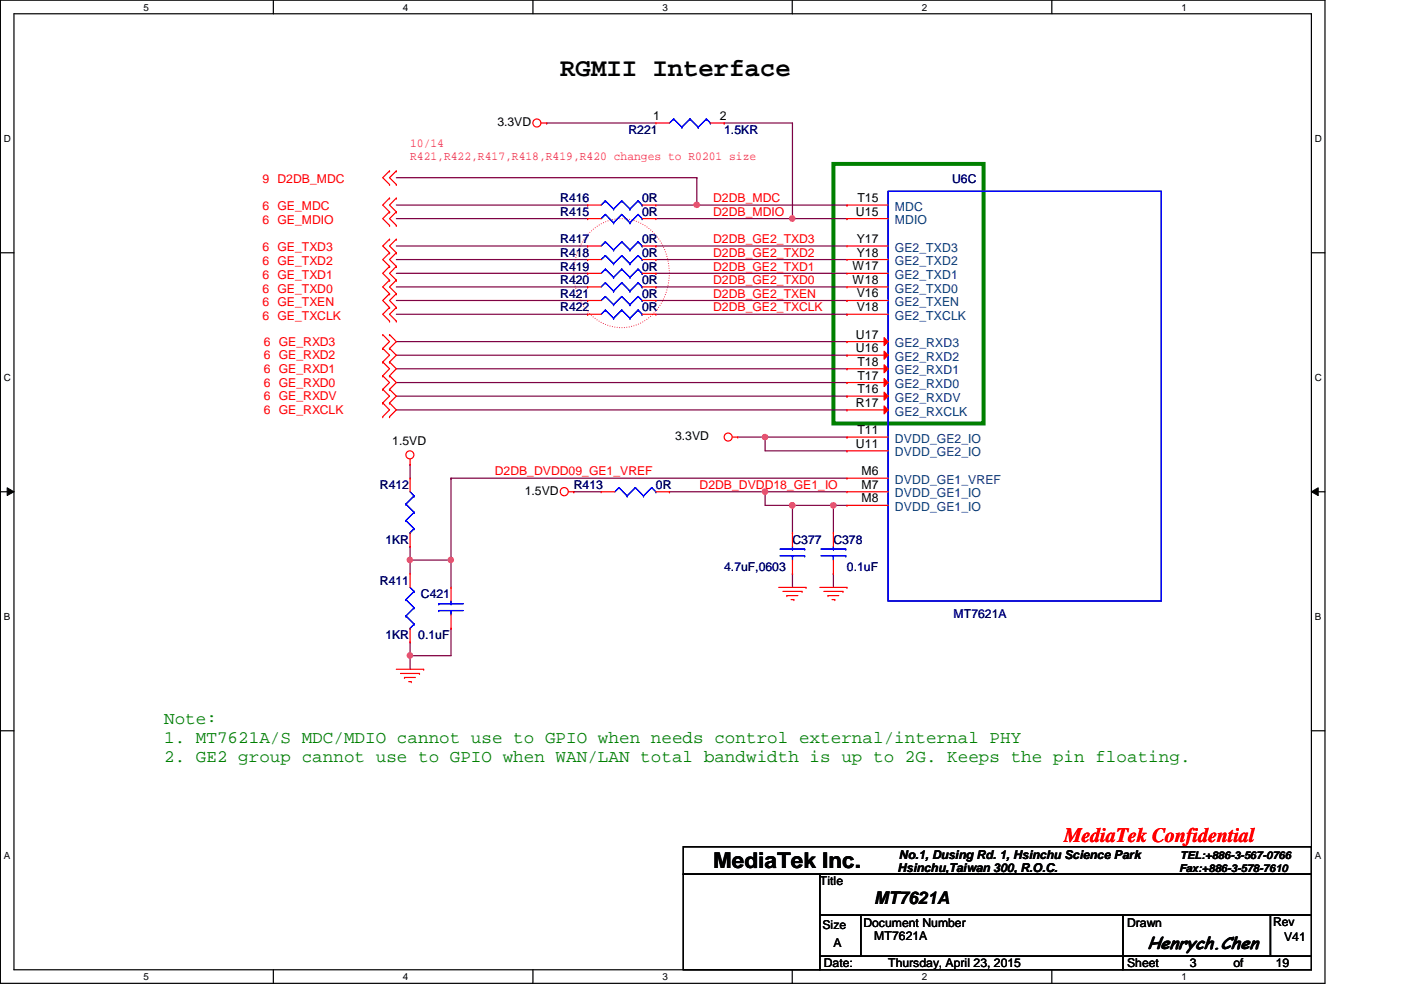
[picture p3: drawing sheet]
<svg xmlns="http://www.w3.org/2000/svg" width="297mm" height="210mm" viewBox="0 0 297 210" stroke-linecap="round" stroke-linejoin="round" font-family="sans-serif">
<path d="M.1 0h280.8v208.5h-280.8zM3 2.9h275v202.7h-275z" fill="none" stroke="#000" stroke-width=".25"/>
<g fill="#fff">
<path d="M30.4 .3h1.2v2.4h-1.2z"/>
<path d="M30.4 205.9h1.2v2.3h-1.2z"/>
</g>
<path d="M58 0v2.9M58 205.6v2.9" fill="none" stroke="#000" stroke-width=".25"/>
<g fill="#fff">
<path d="M85.4 .3h1.2v2.4h-1.2z"/>
<path d="M85.4 205.9h1.2v2.3h-1.2z"/>
</g>
<path d="M113 0v2.9M113 205.6v2.9" fill="none" stroke="#000" stroke-width=".25"/>
<g fill="#fff">
<path d="M140.5 .3h1.1v2.4h-1.1z"/>
<path d="M140.5 205.9h1.1v2.3h-1.1z"/>
</g>
<path d="M168 0v2.9M168 205.6v2.9" fill="none" stroke="#000" stroke-width=".25"/>
<g fill="#fff">
<path d="M195.4 .3h1.2v2.4h-1.2z"/>
<path d="M195.4 205.9h1.2v2.3h-1.2z"/>
</g>
<path d="M223 0v2.9M223 205.6v2.9" fill="none" stroke="#000" stroke-width=".25"/>
<g fill="#fff">
<path d="M250.5 .3h1.1v2.4h-1.1z"/>
<path d="M250.5 205.9h1.1v2.3h-1.1z"/>
<path d="M.8 28.2h1.5v2.4h-1.5z"/>
<path d="M278.8 28.2h1.4v2.4h-1.4z"/>
<path d="M.8 78.9h1.5v2.3h-1.5z"/>
<path d="M278.8 78.9h1.4v2.3h-1.4z"/>
</g>
<path d="M.1 53.6h2.9M278 53.6h2.9" fill="none" stroke="#000" stroke-width=".25"/>
<g fill="#fff">
<path d="M.8 129.6h1.4v2.3h-1.4z"/>
<path d="M278.8 129.6h1.3v2.3h-1.3z"/>
</g>
<path d="M.1 104.3h2.9M278 104.3h2.9" fill="none" stroke="#000" stroke-width=".25"/>
<path d="M1.5 103.4l1.5 .9-1.5 .8zM278 104.3l1.5-.9v1.7z" fill="#000"/>
<path d="M1.5 103.4l1.5 .9-1.5 .8zM278 104.3l1.5-.9v1.7z" fill="none" stroke="#000" stroke-width=".21"/>
<g fill="#fff">
<path d="M.8 180.3h1.4v2.3h-1.4z"/>
<path d="M278.8 180.3h1.3v2.3h-1.3z"/>
</g>
<path d="M.1 154.9h2.9M278 154.9h2.9" fill="none" stroke="#000" stroke-width=".25"/>
<path d="M176.7 34.8h31.8v55h-31.8z" fill="none" stroke="#008000" stroke-width=".85"/>
<path d="M125.5 48.9a9.4 9.4 0 0 1 14.8 2.8 12.4 12.4 0 0 1-4.1 16.6 9.4 9.4 0 0 1-13-4.2 12.7 12.7 0 0 1 2.3-15.2z" fill="none" stroke="#ff0080" stroke-width=".25" stroke-dasharray="0 .5"/>
<path d="M86.9 118.7h.1M86.9 118.7v2.9M86.9 118.7h8.7M95.6 118.7h.1M95.6 118.7v5.8M86.9 139h.1M95.6 133.2h.1M95.6 133.2v5.8h-8.7" fill="none" stroke="#800040" stroke-width=".25"/>
<circle cx="95.6" cy="118.7" r=".56" fill="#f0f"/>
<circle cx="95.6" cy="118.7" r=".56" fill="none" stroke="#f0f" stroke-width=".25"/>
<circle cx="86.9" cy="118.7" r=".56" fill="#f0f"/>
<circle cx="86.9" cy="118.7" r=".56" fill="none" stroke="#f0f" stroke-width=".25"/>
<path d="M86.9 115.9h.1M86.9 115.9v2.8M86.9 139h.1M86.9 139v2.9" fill="none" stroke="#800040" stroke-width=".25"/>
<circle cx="86.9" cy="139" r=".56" fill="#f0f"/>
<circle cx="86.9" cy="139" r=".56" fill="none" stroke="#f0f" stroke-width=".25"/>
<g fill="none" stroke="#800040" stroke-width=".25">
<path d="M86.9 98.5h.1M86.9 98.5v2.9M95.6 101.4h.1M95.6 101.4h84M95.6 101.4v17.3M121.7 104.3h.1M121.7 104.3h5.8M141.9 104.3h.1M141.9 104.3h20.3M162.2 104.3h.1M162.2 104.3v2.8M86.9 136.1h.1"/>
<path d="M86.9 136.1v2.9"/>
</g>
<circle cx="162.2" cy="104.2" r=".57" fill="#f0f"/>
<circle cx="162.2" cy="104.2" r=".57" fill="none" stroke="#f0f" stroke-width=".25"/>
<path d="M162.2 104.3h.1M162.2 104.3h17.4M168 107.1h.1M168 107.1v5.8" fill="none" stroke="#800040" stroke-width=".25"/>
<circle cx="168" cy="107.1" r=".56" fill="#f0f"/>
<circle cx="168" cy="107.1" r=".56" fill="none" stroke="#f0f" stroke-width=".25"/>
<path d="M168 107.1h.1M168 107.1h8.7M176.7 107.1h.1M176.7 107.1v5.8" fill="none" stroke="#800040" stroke-width=".25"/>
<circle cx="176.7" cy="107.2" r=".56" fill="#f0f"/>
<circle cx="176.7" cy="107.2" r=".56" fill="none" stroke="#f0f" stroke-width=".25"/>
<circle cx="168" cy="107.1" r=".56" fill="#f0f"/>
<circle cx="168" cy="107.1" r=".56" fill="none" stroke="#f0f" stroke-width=".25"/>
<path d="M156.4 92.7h5.8M162.2 92.7h.1M162.2 92.7v2.9h17.4M179.6 95.6h.1M176.7 107.1h.1M176.7 107.1h2.9M168 121.6h.1M168 121.6v2.9M176.7 121.6h.1M176.7 121.6v2.9" fill="none" stroke="#800040" stroke-width=".25"/>
<circle cx="162.2" cy="92.7" r=".56" fill="#f0f"/>
<circle cx="162.2" cy="92.7" r=".56" fill="none" stroke="#f0f" stroke-width=".25"/>
<path d="M139.1 43.5h8.6M147.7 43.5h.1M162.2 107.1h5.8M168 107.1h.1" fill="none" stroke="#800040" stroke-width=".25"/>
<circle cx="147.7" cy="43.4" r=".56" fill="#f0f"/>
<circle cx="147.7" cy="43.4" r=".56" fill="none" stroke="#f0f" stroke-width=".25"/>
<path d="M139.1 46.4h28.9M168 46.4h.1" fill="none" stroke="#800040" stroke-width=".25"/>
<circle cx="168" cy="46.3" r=".56" fill="#f0f"/>
<circle cx="168" cy="46.3" r=".56" fill="none" stroke="#f0f" stroke-width=".25"/>
<g fill="none" stroke="#800040" stroke-width=".25">
<path d="M84 37.7h63.7M115.9 26.1h.1M115.9 26.1h23.2M147.7 37.7h.1M147.7 37.7v5.8M153.5 26.1h.1M153.5 26.1h14.5v20.3M84 43.5h40.6M84 46.4h40.6M84 52.2h40.6M84 55h40.6M84 58h40.6"/>
<path d="M124.6 43.5h.1M124.6 46.4h.1M124.6 52.2h.1M124.6 55h.1M124.6 58h.1M139.1 58h.1M139.1 55h.1M139.1 52.2h.1M139.1 52.2h40.5M139.1 55h40.5M139.1 58h40.5M147.7 43.5h.1"/>
<path d="M147.7 43.5h31.9M168 46.4h.1M168 46.4h11.6M179.6 46.4h.1M179.6 43.5h.1M84 63.7h40.6M84 66.6h40.6M84 72.4h95.6M84 78.2h95.6M84 60.8h40.6M84 75.3h95.6M124.6 60.8h.1"/>
<path d="M124.6 63.7h.1M124.6 66.6h.1M139.1 60.8h.1M139.1 63.7h40.5M139.1 66.6h40.5M139.1 60.8h40.5M179.6 63.7h.1M179.6 66.6h.1M179.6 72.4h.1M179.6 78.2h.1M179.6 75.3h.1M84 84h95.6"/>
<path d="M84 81.1h95.6M84 86.9h95.6M162.2 92.7h17.4M179.6 84h.1M179.6 81.1h.1M179.6 86.9h.1M179.6 92.7h.1"/>
</g>
<g fill="none" stroke="#f00" stroke-width=".25">
<path d="M82.6 36.2h.1M82.6 39.1h.1M82.6 36.2l-1.5 1.5 1.5 1.4M84 36.2h.1M84 39.1h.1M84 36.2l-1.4 1.5 1.4 1.4M114.7 26.1h1.2M115.9 26.1h.1M82.6 42h.1M82.6 44.9h.1M82.6 47.8h.1M82.6 50.7h.1"/>
<path d="M82.6 53.6h.1M82.6 56.5h.1M82.6 59.4h.1M82.6 42l-1.5 1.5 1.5 1.4M82.6 44.9l-1.5 1.5 1.5 1.4M82.6 50.7l-1.5 1.5 1.5 1.4M82.6 53.6l-1.5 1.4 1.5 1.5M82.6 56.5l-1.5 1.5 1.5 1.4M82.6 59.4l-1.5 1.4 1.5 1.5M84 42h.1M84 44.9h.1M84 47.8h.1"/>
<path d="M84 50.7h.1M84 53.6h.1M84 56.5h.1M84 59.4h.1M84 42l-1.4 1.5 1.4 1.4M84 44.9l-1.4 1.5 1.4 1.4M84 50.7l-1.4 1.5 1.4 1.4M84 53.6l-1.4 1.4 1.4 1.5M84 56.5l-1.4 1.5 1.4 1.4M84 59.4l-1.4 1.4 1.4 1.5M81.1 73.9h.1M81.1 71h.1"/>
<path d="M81.1 76.8h.1M81.1 79.7h.1M81.1 71l1.5 1.4-1.5 1.5M81.1 73.9l1.5 1.4-1.5 1.5M81.1 76.8l1.5 1.4-1.5 1.5M81.1 79.7l1.5 1.4-1.5 1.4M82.6 71h.1M82.6 73.9h.1M82.6 76.8h.1M82.6 79.7h.1M82.6 62.3h.1M82.6 65.2h.1"/>
<path d="M82.6 68.1h.1M82.6 71l1.4 1.4-1.4 1.5M82.6 73.9l1.4 1.4-1.4 1.5M82.6 76.8l1.4 1.4-1.4 1.5M82.6 79.7l1.4 1.4-1.4 1.4M82.6 62.3l-1.5 1.4 1.5 1.5M82.6 65.2l-1.5 1.4 1.5 1.5M84 62.3h.1M84 65.2h.1M84 68.1h.1M84 62.3l-1.4 1.4 1.4 1.5M84 65.2l-1.4 1.4 1.4 1.5"/>
<path d="M81.1 82.5h.1M81.1 85.4h.1M81.1 88.3h.1M81.1 82.5l1.5 1.5-1.5 1.4M81.1 85.4l1.5 1.5-1.5 1.4M82.6 82.5h.1M82.6 85.4h.1M82.6 88.3h.1M82.6 82.5l1.4 1.5-1.4 1.4M82.6 85.4l1.4 1.5-1.4 1.4M86.9 98.5h.1M86.9 97.3v1.2"/>
<path d="M155.3 92.7h1.1M156.4 92.7h.1M120.5 104.3h1.2M121.7 104.3h.1M127.5 104.3h.1M127.5 104.3h2.9M139.1 104.3h2.8M141.9 104.3h.1M165.1 124.5h5.8M166 125.4h4M166.8 126.3h.1M166.8 126.3h2.4"/>
<path d="M167.7 127.1h.6M168.3 127.1h.1M170 125.4h.1M170.9 124.5h.1M173.8 124.5h5.8M174.7 125.4h4M175.6 126.3h.1M175.6 126.3h2.2M176.4 127.1h.6M177 127.1h.1M178.7 125.4h.1M179.6 124.5h.1"/>
<path d="M84 141.9h5.8M84.9 142.8h4M85.8 143.6h.1M85.8 143.6h2.3M86.7 144.5h.5M87.2 144.5h.1M88.9 142.8h.1M89.8 141.9h.1"/>
<circle cx="113.8" cy="26.1" r=".85"/>
<circle cx="86.9" cy="96.4" r=".85"/>
<circle cx="154.4" cy="92.7" r=".85"/>
<circle cx="119.6" cy="104.2" r=".86"/>
</g>
<path d="M144.9 179.5h133.1v5.8h-133.1zM144.9 185.3h28.9v20.3h-28.9zM173.8 185.3h104.2v8.7h-104.2zM173.8 194h8.7v8.7h-8.7zM182.5 194h86.9v8.7h-86.9zM238.1 194h31.3v8.7h-31.3zM238.1 194h.1M238.1 194v8.7M269.4 194h8.6v8.7h-8.6zM173.8 202.7h64.3v2.9h-64.3zM238.1 202.7h39.9v2.9h-39.9z" fill="none" stroke="#000" stroke-width=".25"/>
<g fill="none" stroke="#00f" stroke-width=".25">
<path d="M188.3 40.6h57.9v86.8h-57.9zM131.2 103.4h.1M131.2 103.4l-.8 .9M131.2 103.4l1.8 1.8M133 105.2h.1M134.7 103.4h.1M134.7 103.4l-1.7 1.8M134.7 103.4l1.7 1.8M136.4 105.2h.1M138.2 103.4h.1M138.2 103.4l-1.8 1.8M138.2 103.4l.9 .9"/>
<path d="M139.1 104.3h.1"/>
</g>
<path d="M187.4 86.1l.9 .8-.9 .9z" fill="#f00"/>
<path d="M179.6 86.9h.1M179.6 86.9h8.7M187.4 86.1l.9 .8-.9 .9z" fill="none" stroke="#f00" stroke-width=".25"/>
<path d="M187.4 83.1l.9 .9-.9 .8z" fill="#f00"/>
<path d="M179.6 84h.1M179.6 84h8.7M187.4 83.1l.9 .9-.9 .8z" fill="none" stroke="#f00" stroke-width=".25"/>
<path d="M187.4 80.3l.9 .8-.9 .9z" fill="#f00"/>
<path d="M179.6 81.1h.1M179.6 81.1h8.7M187.4 80.3l.9 .8-.9 .9z" fill="none" stroke="#f00" stroke-width=".25"/>
<path d="M187.4 77.3l.9 .9-.9 .8z" fill="#f00"/>
<path d="M179.6 78.2h.1M179.6 78.2h8.7M187.4 77.3l.9 .9-.9 .8z" fill="none" stroke="#f00" stroke-width=".25"/>
<path d="M187.4 74.5l.9 .8-.9 .9z" fill="#f00"/>
<path d="M179.6 75.3h.1M179.6 75.3h8.7M187.4 74.5l.9 .8-.9 .9z" fill="none" stroke="#f00" stroke-width=".25"/>
<path d="M187.4 71.6l.9 .8-.9 .9z" fill="#f00"/>
<g fill="none" stroke="#f00" stroke-width=".25">
<path d="M139.1 26.1h.1M139.1 26.1h2.8M150.6 26.1h2.9M153.5 26.1h.1M124.6 52.2h.1M124.6 55h.1M124.6 43.5h.1M124.6 46.4h.1M124.6 58h.1M124.6 58h2.9M124.6 55h2.9M124.6 52.2h2.9"/>
<path d="M124.6 46.4h2.9M124.6 43.5h2.9M136.1 58h3M136.1 55h3M136.1 52.2h3M136.1 46.4h3M136.1 43.5h3M139.1 52.2h.1M139.1 55h.1M139.1 43.5h.1M139.1 46.4h.1M139.1 58h.1"/>
<path d="M179.6 58h.1M179.6 55h.1M179.6 52.2h.1M179.6 46.4h.1M179.6 43.5h.1M179.6 58h8.7M179.6 55h8.7M179.6 52.2h8.7M179.6 46.4h8.7M179.6 43.5h8.7M124.6 60.8h.1M124.6 66.6h.1"/>
<path d="M124.6 63.7h.1M124.6 66.6h2.9M124.6 63.7h2.9M124.6 60.8h2.9M136.1 66.6h3M136.1 63.7h3M136.1 60.8h3M139.1 60.8h.1M139.1 66.6h.1M139.1 63.7h.1M179.6 72.4h.1M179.6 66.6h.1"/>
<path d="M179.6 63.7h.1M179.6 60.8h.1M179.6 72.4h8.7M179.6 66.6h8.7M179.6 63.7h8.7M179.6 60.8h8.7M187.4 71.6l.9 .8-.9 .9zM179.6 92.7h.1M179.6 95.6h.1M179.6 92.7h8.7M179.6 95.6h8.7M86.9 101.4h.1"/>
<path d="M86.9 115.9h.1M86.9 101.4v2.9M86.9 112.9v3M168 112.9h.1M168 112.9v3M168 118.7v2.9M176.7 112.9h.1M176.7 112.9v3M176.7 118.7v2.9M179.6 101.4h.1M179.6 107.1h.1M179.6 104.3h.1"/>
<path d="M179.6 101.4h8.7M179.6 107.1h8.7M179.6 104.3h8.7M86.9 121.6h.1M86.9 136.1h.1M86.9 121.6v2.9M86.9 133.2v2.9M95.6 124.5h.1M95.6 133.2h.1M95.6 124.5v2.9M95.6 130.3v2.9M168 121.6h.1"/>
<path d="M176.7 121.6h.1"/>
</g>
<g fill="none" stroke="#00f" stroke-width=".25">
<path d="M142.8 25.2h.1M142.8 25.2l-.9 .9M142.8 25.2l1.8 1.8M144.6 27h.1M146.3 25.2h.1M146.3 25.2l-1.7 1.8M146.3 25.2l1.7 1.8M148 27h.1M149.8 25.2h.1M149.8 25.2l-1.8 1.8M149.8 25.2l.8 .9M150.6 26.1h.1"/>
<path d="M128.4 51.3h.1M128.4 54.2h.1M128.4 42.6h.1M128.4 59.9h.1M128.4 45.5h.1M128.4 57.1h.1M128.4 51.3l-.9 .9M128.4 51.3l1.7 1.7M128.4 54.2l-.9 .8M128.4 54.2l1.7 1.7M128.4 42.6l-.9 .9M128.4 42.6l1.7 1.7"/>
<path d="M128.4 59.9l-.9 .9M128.4 59.9l1.7 1.8M128.4 45.5l-.9 .9M128.4 45.5l1.7 1.7M128.4 57.1l-.9 .9M128.4 57.1l1.7 1.7M130.1 53h.1M130.1 55.9h.1M130.1 44.3h.1M130.1 47.2h.1M130.1 58.8h.1M131.8 51.3h.1"/>
<path d="M131.8 54.2h.1M131.8 42.6h.1M131.8 59.9h.1M131.8 45.5h.1M131.8 57.1h.1M131.8 51.3l-1.7 1.7M131.8 51.3l1.8 1.7M131.8 54.2l-1.7 1.7M131.8 54.2l1.8 1.7M131.8 42.6l-1.7 1.7M131.8 42.6l1.8 1.7M131.8 59.9l-1.7 1.8"/>
<path d="M131.8 59.9l1.8 1.8M131.8 45.5l-1.7 1.7M131.8 45.5l1.8 1.7M131.8 57.1l-1.7 1.7M131.8 57.1l1.8 1.7M133.6 53h.1M133.6 55.9h.1M133.6 44.3h.1M133.6 47.2h.1M133.6 58.8h.1M135.3 51.3h.1M135.3 54.2h.1"/>
<path d="M135.3 42.6h.1M135.3 59.9h.1M135.3 45.5h.1M135.3 57.1h.1M135.3 51.3l-1.7 1.7M135.3 51.3l.8 .9M135.3 54.2l-1.7 1.7M135.3 54.2l.8 .8M135.3 42.6l-1.7 1.7M135.3 42.6l.8 .9M135.3 59.9l-1.7 1.8M135.3 59.9l.8 .9"/>
<path d="M135.3 45.5l-1.7 1.7M135.3 45.5l.8 .9M135.3 57.1l-1.7 1.7M135.3 57.1l.8 .9M136.1 52.2h.1M136.1 55h.1M136.1 43.5h.1M136.1 46.4h.1M136.1 58h.1M128.4 65.7h.1M128.4 62.9h.1M128.4 65.7l-.9 .9"/>
<path d="M128.4 65.7l1.7 1.8M128.4 62.9l-.9 .8M128.4 62.9l1.7 1.7M130.1 61.7h.1M130.1 67.5h.1M130.1 64.6h.1M131.8 65.7h.1M131.8 62.9h.1M131.8 65.7l-1.7 1.8M131.8 65.7l1.8 1.8M131.8 62.9l-1.7 1.7M131.8 62.9l1.8 1.7"/>
<path d="M133.6 61.7h.1M133.6 67.5h.1M133.6 64.6h.1M135.3 65.7h.1M135.3 62.9h.1M135.3 65.7l-1.7 1.8M135.3 65.7l.8 .9M135.3 62.9l-1.7 1.7M135.3 62.9l.8 .8M136.1 60.8h.1M136.1 66.6h.1M136.1 63.7h.1"/>
<path d="M86.1 106.9h.1M86.1 110.4h.1M86.1 106.9l1.7 1.7M86.1 110.4l1.7 1.7M86.9 112.9h.1M86.9 104.3l.9 .9M87.8 105.2h.1M87.8 108.6h.1M87.8 112.1h.1M87.8 105.2l-1.7 1.7M87.8 108.6l-1.7 1.8M87.8 112.1l-.9 .8"/>
<path d="M165.4 117.9h5.2M165.4 116.4h5.2M168 116.4h.1M168 117.9h.1M168 115.9v.5M168 117.9v.8M170.6 117.9h.1M170.6 116.4h.1M174.1 117.9h5.2M174.1 116.4h5.2M176.7 116.4h.1M176.7 117.9h.1"/>
<path d="M176.7 115.9v.5M176.7 117.9v.8M179.3 117.9h.1M179.3 116.4h.1M86.1 127.1h.1M86.1 130.6h.1M86.1 127.1l1.7 1.8M86.1 130.6l1.7 1.7M86.9 133.2h.1M86.9 124.5l.9 .9M87.8 125.4h.1M87.8 128.9h.1"/>
<path d="M87.8 132.3h.1M87.8 125.4l-1.7 1.7M87.8 128.9l-1.7 1.7M87.8 132.3l-.9 .9M93 129.5h.1M93 128h.1M93 129.5h5.2M93 128h5.2M95.6 128h.1M95.6 129.5h.1M95.6 127.4v.6M95.6 129.5v.8"/>
</g>
<circle cx="95.6" cy="118.7" r=".56" fill="#f0f"/>
<circle cx="95.6" cy="118.7" r=".56" fill="none" stroke="#f0f" stroke-width=".25"/>
<circle cx="86.9" cy="118.7" r=".56" fill="#f0f"/>
<circle cx="86.9" cy="118.7" r=".56" fill="none" stroke="#f0f" stroke-width=".25"/>
<circle cx="86.9" cy="139" r=".56" fill="#f0f"/>
<circle cx="86.9" cy="139" r=".56" fill="none" stroke="#f0f" stroke-width=".25"/>
<circle cx="162.2" cy="104.2" r=".57" fill="#f0f"/>
<circle cx="162.2" cy="104.2" r=".57" fill="none" stroke="#f0f" stroke-width=".25"/>
<circle cx="168" cy="107.1" r=".56" fill="#f0f"/>
<circle cx="168" cy="107.1" r=".56" fill="none" stroke="#f0f" stroke-width=".25"/>
<circle cx="176.7" cy="107.2" r=".56" fill="#f0f"/>
<circle cx="176.7" cy="107.2" r=".56" fill="none" stroke="#f0f" stroke-width=".25"/>
<circle cx="168" cy="107.1" r=".56" fill="#f0f"/>
<circle cx="168" cy="107.1" r=".56" fill="none" stroke="#f0f" stroke-width=".25"/>
<circle cx="162.2" cy="92.7" r=".56" fill="#f0f"/>
<circle cx="162.2" cy="92.7" r=".56" fill="none" stroke="#f0f" stroke-width=".25"/>
<circle cx="147.7" cy="43.4" r=".56" fill="#f0f"/>
<circle cx="147.7" cy="43.4" r=".56" fill="none" stroke="#f0f" stroke-width=".25"/>
<circle cx="168" cy="46.3" r=".56" fill="#f0f"/>
<circle cx="168" cy="46.3" r=".56" fill="none" stroke="#f0f" stroke-width=".25"/>
<text font-size="5.5" x="118.8" y="16.2">RGMII Interface</text>
<text font-size="4.6" x="151.2" y="184.1">MediaTek Inc.</text>
<text font-size="4.3" fill="#f00" x="225.6" y="178.5">MediaTek Confidential</text>
<g font-size="3.7" fill="#008000">
<text x="34.8" y="153.6">Note:</text>
<text x="34.8" y="157.6">1. MT7621A/S MDC/MDIO cannot use to GPIO when needs control external/internal PHY</text>
<text x="34.8" y="161.6">2. GE2 group cannot use to GPIO when WAN/LAN total bandwidth is up to 2G. Keeps the pin floating.</text>
</g>
<g font-size="3.7">
<text x="185.4" y="191.6">MT7621A</text>
<text x="243.3" y="201.3">Henrych.Chen</text>
</g>
<g font-size="2.6">
<text x="105.4" y="26.7">3.3VD</text>
<text x="138.5" y="25.4">1</text>
<text x="152.7" y="25.4">2</text>
<text x="181.5" y="45.7">U15</text>
<text x="181.8" y="42.8">T15</text>
<text x="181.7" y="51.5">Y17</text>
<text x="180.8" y="57.3">W17</text>
<text x="181.7" y="54.4">Y18</text>
<text x="180.8" y="60.2">W18</text>
<text x="181.6" y="66">V18</text>
<text x="181.6" y="63.1">V16</text>
<text x="181.5" y="71.8">U17</text>
<text x="181.5" y="74.7">U16</text>
<text x="181.8" y="77.6">T18</text>
<text x="181.8" y="83.4">T16</text>
<text x="181.8" y="80.5">T17</text>
<text x="181.5" y="86.3">R17</text>
<text x="83.2" y="94.4">1.5VD</text>
<text x="143.1" y="93.3">3.3VD</text>
<text x="181.5" y="95">U11</text>
<text x="181.8" y="92">T11</text>
<text x="182.7" y="100.8">M6</text>
<text x="111.2" y="104.9">1.5VD</text>
<text x="182.7" y="106.5">M8</text>
<text x="182.7" y="103.6">M7</text>
<text x="190.3" y="184.8">Hsinchu,Taiwan 300, R.O.C.</text>
<text x="190.6" y="182.2">No.1, Dusing Rd. 1, Hsinchu Science Park</text>
<text x="173.8" y="187.7">Title</text>
<text x="174.4" y="196.9">Size</text>
<text x="183" y="196.6">Document Number</text>
<text x="239" y="196.6">Drawn</text>
<text x="269.9" y="196.3">Rev</text>
<text x="176.7" y="200.7">A</text>
<text x="185.4" y="199.3">MT7621A</text>
<text x="272.2" y="199.6">V41</text>
<text x="174.7" y="205.1">Date:</text>
<text x="188.3" y="205.1">Thursday, April 23, 2015</text>
<text x="239" y="205.1">Sheet</text>
<text x="252.3" y="205.1">3</text>
<text x="261.5" y="205.1">of</text>
<text x="270.5" y="205.1">19</text>
</g>
<g font-size="2.6" fill="#000080">
<text x="133.3" y="28.4">R221</text>
<text x="153.5" y="28.4">1.5KR</text>
<text x="201.9" y="38.8">U6C</text>
<text x="118.8" y="42.9">R416</text>
<text x="118.8" y="45.8">R415</text>
<text x="136.1" y="42.9">0R</text>
<text x="136.1" y="45.8">0R</text>
<text x="118.8" y="51.6">R417</text>
<text x="136.1" y="51.6">0R</text>
<text x="118.8" y="54.5">R418</text>
<text x="118.8" y="57.4">R419</text>
<text x="136.1" y="54.5">0R</text>
<text x="136.1" y="57.4">0R</text>
<text x="118.8" y="60.3">R420</text>
<text x="118.8" y="63.2">R421</text>
<text x="136.1" y="60.3">0R</text>
<text x="136.1" y="63.2">0R</text>
<text x="118.8" y="66">R422</text>
<text x="136.1" y="66">0R</text>
<text x="80.6" y="103.7">R412</text>
<text x="121.7" y="103.7">R413</text>
<text x="139.1" y="103.7">0R</text>
<text x="81.7" y="115.3">1KR</text>
<text x="168" y="115.3">C377</text>
<text x="176.7" y="115.3">C378</text>
<text x="80.6" y="124">R411</text>
<text x="153.5" y="121.1">4.7uF,0603</text>
<text x="179.6" y="121.1">0.1uF</text>
<text x="89.2" y="126.9">C421</text>
<text x="202.2" y="130.9">MT7621A</text>
<text x="81.7" y="135.6">1KR</text>
<text x="88.7" y="135.6">0.1uF</text>
</g>
<g font-size="2.6" fill="#ff0080">
<text x="86.9" y="31.1">10/14</text>
<text x="86.9" y="33.9">R421,R422,R417,R418,R419,R420 changes to R0201 size</text>
</g>
<g font-size="2.6" fill="#f00">
<text x="55.7" y="38.8">9 D2DB_MDC</text>
<text x="55.7" y="44.6">6 GE_MDC</text>
<text x="55.7" y="47.5">6 GE_MDIO</text>
<text x="151.2" y="45.8">D2DB_MDIO</text>
<text x="151.2" y="42.9">D2DB_MDC</text>
<text x="55.7" y="53.3">6 GE_TXD3</text>
<text x="151.2" y="51.6">D2DB_GE2_TXD3</text>
<text x="55.7" y="56.2">6 GE_TXD2</text>
<text x="55.7" y="59.1">6 GE_TXD1</text>
<text x="151.2" y="57.4">D2DB_GE2_TXD1</text>
<text x="151.2" y="54.4">D2DB_GE2_TXD2</text>
<text x="55.7" y="62">6 GE_TXD0</text>
<text x="55.7" y="64.9">6 GE_TXEN</text>
<text x="151.2" y="63.1">D2DB_GE2_TXEN</text>
<text x="151.2" y="60.2">D2DB_GE2_TXD0</text>
<text x="55.7" y="67.8">6 GE_TXCLK</text>
<text x="151.2" y="66">D2DB_GE2_TXCLK</text>
<text x="56" y="73.3">6 GE_RXD3</text>
<text x="56" y="76.2">6 GE_RXD2</text>
<text x="56" y="79.1">6 GE_RXD1</text>
<text x="56" y="82">6 GE_RXD0</text>
<text x="56" y="84.9">6 GE_RXDV</text>
<text x="56" y="87.8">6 GE_RXCLK</text>
<text x="104.9" y="100.8">D2DB_DVDD09_GE1_VREF</text>
<text x="148.3" y="103.7">D2DB_DVDD18_GE1_IO</text>
</g>
<g font-size="2.6" fill="#004080">
<text x="189.7" y="47.5">MDIO</text>
<text x="189.7" y="44.7">MDC</text>
<text x="189.7" y="53.3">GE2_TXD3</text>
<text x="189.7" y="59.1">GE2_TXD1</text>
<text x="189.7" y="56.2">GE2_TXD2</text>
<text x="189.7" y="64.9">GE2_TXEN</text>
<text x="189.7" y="62">GE2_TXD0</text>
<text x="189.7" y="67.8">GE2_TXCLK</text>
<text x="189.7" y="76.5">GE2_RXD2</text>
<text x="189.7" y="73.6">GE2_RXD3</text>
<text x="189.7" y="82.3">GE2_RXD0</text>
<text x="189.7" y="79.4">GE2_RXD1</text>
<text x="189.7" y="88.1">GE2_RXCLK</text>
<text x="189.7" y="85.2">GE2_RXDV</text>
<text x="189.7" y="93.9">DVDD_GE2_IO</text>
<text x="189.7" y="96.8">DVDD_GE2_IO</text>
<text x="189.7" y="102.6">DVDD_GE1_VREF</text>
<text x="189.7" y="105.5">DVDD_GE1_IO</text>
<text x="189.7" y="108.3">DVDD_GE1_IO</text>
</g>
<g font-size="2.3">
<text x="250" y="184.8">Fax:+886-3-578-7610</text>
<text x="250.2" y="182.2">TEL:+886-3-567-0766</text>
</g>
<g font-size="2.1">
<text x="30.4" y="2.2">5</text>
<text x="85.4" y="2.2">4</text>
<text x="140.5" y="2.2">3</text>
<text x="195.4" y="2.2">2</text>
<text x="250.5" y="2.2">1</text>
<text x=".8" y="30.1">D</text>
<text x="278.8" y="30.1">D</text>
<text x=".8" y="80.8">C</text>
<text x="278.8" y="80.8">C</text>
<text x=".8" y="131.5">B</text>
<text x="278.8" y="131.5">B</text>
<text x=".8" y="182.2">A</text>
<text x="278.8" y="182.2">A</text>
<text x="30.4" y="207.8">5</text>
<text x="85.4" y="207.8">4</text>
<text x="140.5" y="207.8">3</text>
<text x="195.4" y="207.8">2</text>
<text x="250.5" y="207.8">1</text>
</g>
</svg>
